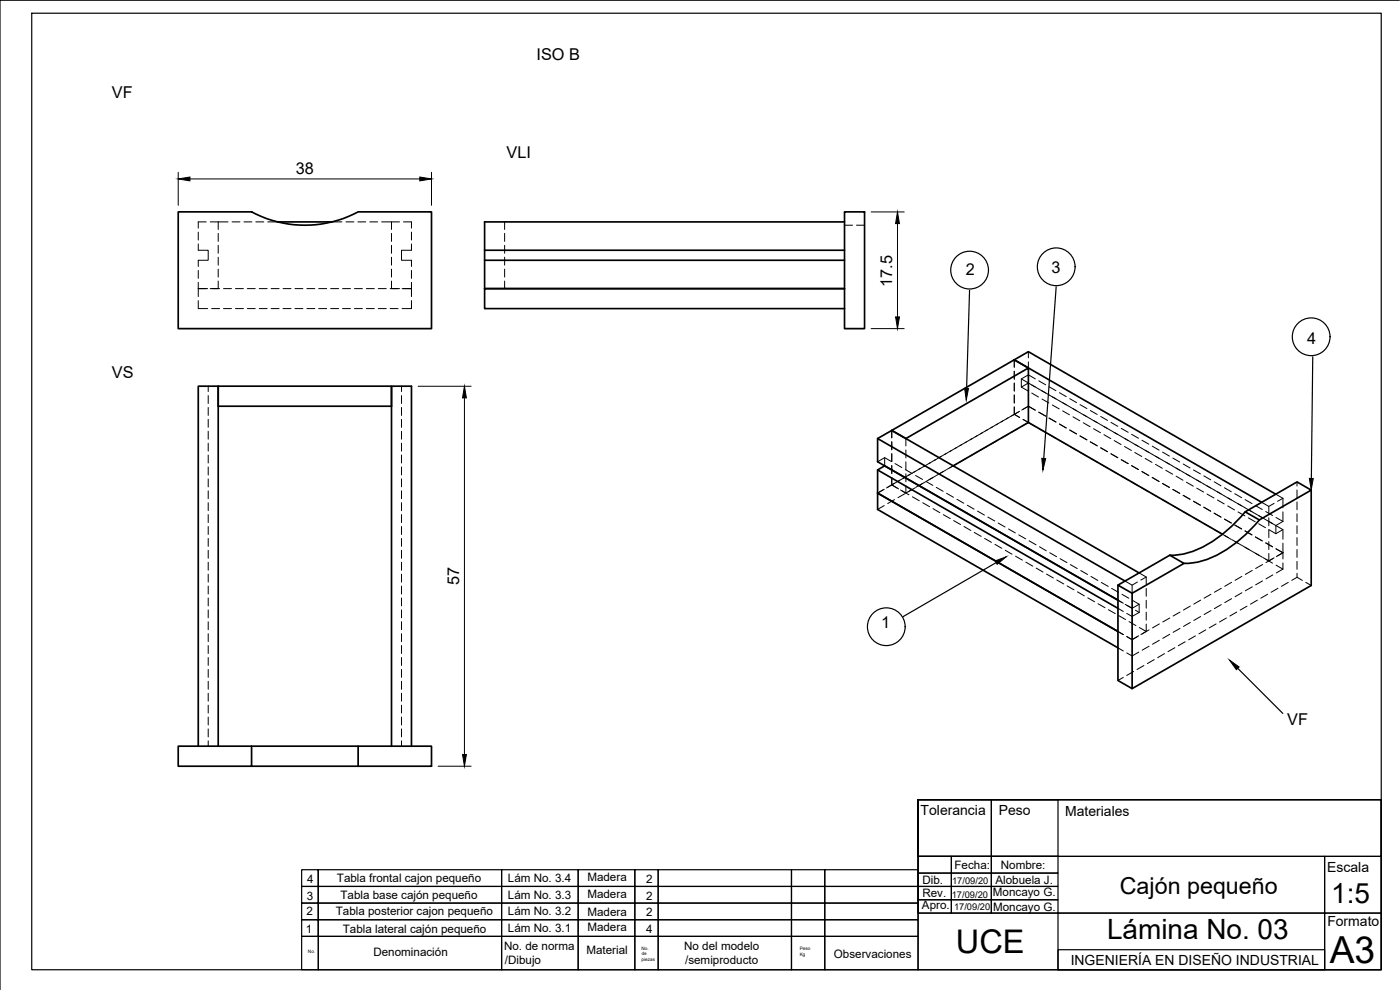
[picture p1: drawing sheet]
<svg xmlns="http://www.w3.org/2000/svg" width="420mm" height="297mm" viewBox="0 0 420 297" stroke-linecap="round" stroke-linejoin="round" font-family="sans-serif">
<!-- layer: Visible -->
<g fill="none" stroke="#000" stroke-width=".51">
<path d="M53.5 63.6h22a34 34 0 0 0 32 0h22v35h-76zM83.3 66.6h16.4M145.4 75.1h108M145.4 78.1h108M253.4 63.6h6.1v35h-6.1zM253.4 66.6h-108v20h108h-108v6h108M65.5 115.9h52v6h-52zM308.6 110.4l-4.2-2.4 74.3 42.7M263.4 131.6l74.2 42.7M265.5 139.8l-2.1 1.2v6.9M265.5 139.7v.1M267.6 129.1l4.3 2.5 36.7-21.2v16.4l-22.5 13"/>
<path d="M267.6 129.1l-4.2 2.5v6.9l72.1 41.6M267.6 129.1l41-23.6 74.3 42.8M267.6 129.1l74.3 42.8M308.6 126.8l58.3 33.5M263.4 147.9v5l72.1 41.5M263.4 147.9l72.1 41.6M263.4 141l72.1 41.5M373.7 153.6l15.6-9 4.2 2.5-15.5 8.9zM373.7 153.6a36.1 36.1 0 0 1-18.5 12.6l-4.1 .4M377.9 156a36.1 36.1 0 0 1-18.5 12.7l-4.1 .3M393.5 147.1v28.6l-53.7 30.9-4.3-2.4v-28.6M351.1 166.6l-15.6 9 4.3 2.4v28.6"/>
<path d="M351.1 166.6l4.2 2.4-15.5 9M53.5 223.9h22v6h-22zM59.5 223.9v-108h6v108M75.5 223.9h32M75.5 229.9h32M107.5 223.9h22v6h-22zM117.5 223.9v-108h6v108"/>
</g>
<!-- layer: Hidden -->
<g fill="none" stroke="#000" stroke-width=".3">
<path d="M59.5 73.2v1.9h3v3h-3v1.9M59.5 69.6v2.4M61.9 66.6h-2.4v1.8M63.1 66.6h5.4M65.5 66.6v2.2M65.5 70v2.4M65.5 73.6v2.4M65.5 77.2v2.4M69.6 66.6h2.4M73.2 66.6h2.4M76.8 66.6h2.4M80.3 66.6h3"/>
<path d="M99.7 66.6h2.9M103.8 66.6h2.4M107.4 66.6h2.4M111 66.6h2.3M114.5 66.6h5.4M117.5 66.6v2.2M117.5 70v2.4M117.5 73.6v2.4M117.5 77.2v2.4M121.1 66.6h2.4v1.8M123.5 73.2v1.9h-3v3h3v1.9M123.5 69.6v2.4"/>
<path d="M151.4 66.6v2.2M151.4 70v2.4M151.4 73.6v2.4M151.4 77.2v2.4M253.4 67.6h2.5M257 67.6h2.5M59.5 86.6h2.8M59.5 81.1v2.4M59.5 84.7v4.3M59.5 90.2v2.4h2.8M63.1 86.6h2.8M63.5 92.6h2.4"/>
<path d="M65.5 80.8v2.3M65.5 84.3v2.3M67.1 86.6h2.4M67.1 92.6h2.4M70.7 86.6h2.3M70.7 92.6h2.3M74.2 86.6h2.4M74.2 92.6h2.4M77.8 86.6h2.4M77.8 92.6h2.4M81.4 86.6h2.4M81.4 92.6h2.4"/>
<path d="M84.9 86.6h2.4M84.9 92.6h2.4M88.5 86.6h2.4M88.5 92.6h2.4M92.1 86.6h2.4M92.1 92.6h2.4M95.7 86.6h2.3M95.7 92.6h2.3M99.2 86.6h2.4M99.2 92.6h2.4M102.8 86.6h2.4M102.8 92.6h2.4"/>
<path d="M106.4 86.6h2.4M106.4 92.6h2.4M109.9 86.6h2.4M109.9 92.6h2.4M113.5 86.6h2.4M113.5 92.6h2.4M117.1 86.6h2.8M117.1 92.6h2.4M117.5 80.8v2.3M117.5 84.3v2.3M120.7 86.6h2.8M123.5 81.1v2.4"/>
<path d="M123.5 84.7v4.3M123.5 90.2v2.4h-2.8M151.4 80.8v2.3M151.4 84.3v2.3M62.5 115.9v1.6M62.5 118.7v2.4M120.5 115.9v1.6M120.5 118.7v2.4M304.4 108v2.2M304.4 111.4v2.4M304.4 114.9v2.4M304.4 118.5v2.4"/>
<path d="M306.5 113.7l2.1 1.2M306.5 116.1l2.1 1.2M308.6 105.5v1.9M308.6 108.6v1.8M309.6 115.5l2.1 1.2M309.6 117.9l2.1 1.2M310.7 113.7l-2.1-1.2-2.1 1.2v2.4l2.1-1.2 2.1 1.2M311.7 116.7l6.2 3.5M311.7 114.3l2.1 1.2M312.7 119.7l2.1 1.2M314.8 116l2.1 1.2M317.9 117.8l2.1 1.2"/>
<path d="M321 119.6l2.1 1.2M62.5 122.2v2.4M62.5 125.8v2.4M62.5 129.4v2.4M62.5 133v2.3M62.5 136.5v2.4M120.5 122.2v2.4M120.5 125.8v2.4M120.5 129.4v2.4M120.5 133v2.3M120.5 136.5v2.4M265.5 137.3v2.4"/>
<path d="M265.5 137.3l-2.1 1.2M265.5 137.3l2.1 1.2M267.6 129.1v2.3M267.6 132.6v2.3M267.6 136.1v2.4M267.6 139.7v2.4M268.6 139.1l2.1 1.2M271.9 131.6v2.2M271.9 135v2.4M271.9 138.6v2.4M280.8 137.9l-6.6 3.8M282.4 137l-2.1 1.2"/>
<path d="M285.5 135.2l-3.6 2.1M286.1 139.8l-2 1.1M287 139.2l-2 1.2M290.1 137.4l-2 1.2M291.7 131.6l-6.7 3.9M293.2 135.6l-2 1.2M294.8 129.9l-3.6 2M296.3 133.9l-2 1.2M297.9 128.1l-3.6 2.1M299.4 132.1l-2 1.2M302.5 130.3l-2 1.2M304.4 124.3l-7 4.1"/>
<path d="M304.4 122.1v2.2M304.4 124.3l1.6 1M305.6 123.6l-2 1.2M305.6 128.5l-2 1.2M306 123.4l-1.6 .9M306.6 123l2-1.1 2.1 1.2M307 125.8l1.6 1M308.6 126.8l-2 1.1M308.6 126.8l2.1 1.2M311.7 123.7l2.1 1.1M311.7 128.6l2.1 1.2M314.8 125.4l2.1 1.2"/>
<path d="M314.8 130.4l2.1 1.1M315.8 121.5l2.1 1.2M317.9 127.2l2.1 1.2M317.9 120.3l3.1 1.7M317.9 132.1l2.1 1.2M318.9 123.3l2.1 1.2M321 129l2.1 1.2M321 122.1l2.1 1.1M321 133.9l2.1 1.2M322 125.1l2.1 1.1M322 122.6l2.1 1.2M324.1 130.8l2.1 1.2"/>
<path d="M324.1 123.9l6.2 3.5M324.1 121.4l2.1 1.2M324.1 135.7l2.1 1.2M325.1 126.8l2.1 1.2M327.2 132.6l2.1 1.2M327.2 123.2l2.1 1.2M327.2 137.5l2.1 1.2M328.2 128.6l2.1 1.2M330.3 134.4l2.1 1.1M330.3 127.4l3.1 1.7M330.3 125l2.1 1.1M330.3 139.3l2.1 1.1"/>
<path d="M331.3 130.4l2.1 1.2M333.4 136.2l2.1 1.1M333.4 129.2l3 1.7M333.4 126.7l2.1 1.2M334.4 132.2l2 1.2M336.5 137.9l2.1 1.2M336.5 131l3.1 1.7M336.5 128.5l2.1 1.2M337.5 134l2.1 1.2M339.6 139.7l2.1 1.2M339.6 132.8l3 1.7M339.6 130.3l2.1 1.2"/>
<path d="M340.6 135.8l2 1.2M342.7 134.5l3 1.8M342.7 132.1l2.1 1.2M343.7 137.5l2 1.2M345.8 136.3l3 1.8M345.8 133.9l2.1 1.2M346.8 139.3l2 1.2M348.9 138.1l5.2 3M348.9 135.6l2.1 1.2M352 137.4l2.1 1.2M355.1 139.2l2 1.2M62.5 140.1v2.4"/>
<path d="M62.5 143.7v2.4M62.5 147.3v2.3M62.5 150.8v2.4M62.5 154.4v2.4M62.5 158v2.4M120.5 140.1v2.4M120.5 143.7v2.4M120.5 147.3v2.3M120.5 150.8v2.4M120.5 154.4v2.4M120.5 158v2.4M265.4 146.8l-2 1.1 1.6-.9"/>
<path d="M265.4 151.7l-2 1.2M267.6 145.5l2.1 1.2M267.6 145.5l-1.6 .9M268.5 149.9l-2.1 1.2M268.5 145l-2.1 1.2M270 144.1l-2.4 1.4v-2.2v2.2M270.3 147l1.6 .9M270.7 147.3l2.1 1.2M271.6 148.1l-2.1 1.2M271.7 140.9l2.1 1.2M271.9 142.1v2.4M271.9 145.7v2.2"/>
<path d="M273.8 146.8l-1.9 1.1M273.8 149.1l2.1 1.1M274.7 146.4l-2.1 1.1M274.7 141.4l-5.2 3M274.8 142.7l2.1 1.2M276.9 145l-2.1 1.2M276.9 150.8l2.1 1.2M277.7 144.6l-2 1.2M280 152.6l2.1 1.2M280.8 142.8l-2.9 1.6 2.1 1.2M281 146.2l2 1.2M283.1 141.5l-2.1 1.2"/>
<path d="M283.1 154.4l2.1 1.2M284 141l-2.1 1.2M284.1 148l2.1 1.2M286.2 156.2l2.1 1.2M287.2 149.8l2 1.2M289.3 158l2.1 1.2M290.3 151.6l2 1.2M292.4 159.8l2.1 1.1M293.4 153.4l2 1.1M296.5 155.1l2 1.2M299.6 156.9l2 1.2M302.7 158.7l2 1.2"/>
<path d="M333.4 141l2.1 1.2M336.5 142.8l2.1 1.2M339.6 144.6l2.1 1.2M342.7 141.5l2.1 1.2M342.7 146.4l2.1 1.2M345.8 143.3l2.1 1.2M345.8 148.2l2.1 1.2M348.9 145.1l2.1 1.1M348.9 150l2.1 1.1M349.9 141.1l2 1.2M352 146.8l2.1 1.2M352 151.8l2.1 1.1"/>
<path d="M353 140.4l2 1.2M353 142.9l2 1.2M355.1 148.6l2 1.2M355.1 141.7l3 1.7M355.1 153.5l2 1.2M356.1 144.7l2 1.2M358.2 150.4l2.1 1.2M358.2 143.5l6.1 3.5M358.2 141l2.1 1.2M358.2 155.3l2.1 1.2M359.2 146.5l2 1.1M361.3 152.2l2 1.2"/>
<path d="M361.3 142.8l2 1.2M361.3 157.1l2 1.2M362.2 148.2l2.1 1.2M364.4 154l2 1.2M364.4 147l2 1.2M364.4 144.6l2 1.2M364.4 158.9l2 1.2M365.4 150l2 1.2M365.4 147.6l2 1.2M367.5 155.8l2 1.1M367.5 148.8l2 1.2M367.5 146.4l2 1.1"/>
<path d="M368.4 149.4l2.1 1.1M368.4 151.8l2.1 1.2M370.6 157.5l2 1.2M370.6 150.6l6.1 3.5M370.6 148.1l2 1.2M371.5 153.6l2.1 1.2M373.7 159.3l2 1.2M373.7 149.9l2 1.2M374.6 155.4l2.1 1.2M376.8 154.1l3 1.8M376.8 151.7l2 1.2M377.7 157.1l2.1 1.2"/>
<path d="M378.7 150.7l2.1 1.2v2.3M379.9 155.9l2 1.2M379.9 153.5l2 1.2M380.8 155.3v2.4M380.8 158.9v2.4M380.8 156.5l2.1 1.2M382.4 151l-1.6 .9M382.9 148.3l2.1 1.2M382.9 157.7v2.4M382.9 157.7l2.1 1.2v2.9M382.9 155.3l2.1 1.1M385 158.9l-2.1 1.2-2.1-1.2"/>
<path d="M385 149.5v2.9M385 153.6v2.8M385 156.4l-2.1 1.3M385 149.5l-1.6 .9M389.3 144.6v1.2M389.3 147v2.4M389.3 150.6v2.4M389.3 154.1v2.4M389.3 157.7v2.4M62.5 161.6v2.3M62.5 165.1v2.4M62.5 168.7v2.4"/>
<path d="M62.5 172.3v2.4M62.5 175.8v2.4M62.5 179.4v2.4M120.5 161.6v2.3M120.5 165.1v2.4M120.5 168.7v2.4M120.5 172.3v2.4M120.5 175.8v2.4M120.5 179.4v2.4M295.5 161.6l2.1 1.1M298.6 163.3l2.1 1.2M301.7 165.1l2 1.2"/>
<path d="M304.8 166.9l2.1 1.2M305.8 160.5l2 1.2M307.9 168.7l2 1.2M308.8 162.3l2.1 1.2M311 170.5l2 1.1M312 164l2 1.3M314.1 172.2l2 1.2M315 165.8l2.1 1.2M317.2 174l2 1.2M318.1 167.6l2.1 1.2M320.3 175.8l2 1.2M321.2 169.4l2.1 1.2"/>
<path d="M323.4 177.6l2 1.2M324.3 171.2l2.1 1.2M326.5 179.4l2 1.2M327.4 173l2.1 1.2M330.5 174.8l2.1 1.1M333.6 176.5l2.1 1.2M336.7 178.3l2.1 1.2M337.6 174.3l2.2 1.3v2.4M341.4 174.6l-1.6 1M341.9 171.9l2.1 1.2v2.3M344 176.5v2.4M344 173.1l-1.6 .9"/>
<path d="M363.4 178.3l-2 1.2M366.5 176.5l-2.1 1.2M366.9 160.3l2.6 1.5M369.6 179.6l-2 1.2M369.6 174.7l-2 1.2M369.7 161.9l2.1 1.2M370.6 162.4l2 1.2M372.7 177.8l-2.1 1.2M372.7 172.9l-2.1 1.2M372.8 163.7l2.1 1.2M373.7 164.2l2 1.2M375.8 176.1l-2.1 1.2"/>
<path d="M375.8 171.2l-2.1 1.1M375.9 165.5l2.1 1.2M376.8 166l2 1.2M376.8 161.1l2 1.2M378.9 174.3l-2.1 1.2M378.9 169.4l-2.1 1.2M379.9 162.9l2 1.2M379.9 167.8l2 1.2M380.4 178.3l-2 1.2M380.8 166.1v2.2l-1.8-1M380.8 162.5v2.4M382 172.5l-2.1 1.2"/>
<path d="M382 167.6l-2.1 1.2M382.4 167.4l-1.6 .9M382.9 169.6l2.1 1.2-2 1.1M382.9 164.7l2.1 1.1M383.5 176.5l-2 1.2M385 165.8l-1.6 1M385 165.8l-2 1.2M385 163v4.7M385 168.9v1.9M386.6 174.7l-2 1.2M389.3 161.3v2.4M389.3 164.9v2.3"/>
<path d="M389.3 168.4v2.4M389.3 172v1.2M389.3 173.2l1.6 .9M389.3 173.2l-1.6 .9M391.9 174.7l1.6 1M62.5 183v2.4M62.5 186.5v2.4M62.5 190.1v2.4M62.5 193.7v2.4M62.5 197.3v2.4M120.5 183v2.4M120.5 186.5v2.4"/>
<path d="M120.5 190.1v2.4M120.5 193.7v2.4M120.5 197.3v2.4M329.5 181.2l2.1 1.1M332.6 182.9l2.1 1.2M335.5 194.4l1.6 .9M335.5 189.5l1.6 .9M335.5 182.5l1.6 1M335.7 184.7l2.1 1.2M336.6 180.7l-1.1-.6 1.6 .9M337.7 181.3l2 1.2M338.8 186.5l2.1 1.2"/>
<path d="M339.8 180.1l2.1 1.2-2.1 1.2-1.6-.9M340.8 183.1l1.1 .7M341.8 195.7l-2 1.1-1.6-.9M341.8 190.8l-2 1.1-1.6-.9M341.9 181.3v2.5M341.9 183.8l-2.1 1.2-1.6-.9M343.3 199.7l-2.1 1.2M344 187.2v2.3l-2.1-1.2M344 180.1v2.4M344 183.7v2.4M344 189.5l-1.6 .9M344.8 193.9l-2 1.2"/>
<path d="M344.8 189l-2 1.2M346.4 197.9l-2.1 1.2M347.9 192.1l-2 1.2M347.9 187.2l-2 1.2M349.5 196.1l-2.1 1.2M351 190.3l-2 1.2M351 185.4l-2 1.2M352.6 194.3l-2.1 1.2M354.1 188.5l-2 1.2M354.1 183.6l-2 1.2M355.7 192.6l-2.1 1.1M357.2 186.8l-2 1.1"/>
<path d="M357.2 181.8l-2 1.2M358.8 190.8l-2.1 1.2M360.3 185l-2 1.2M360.3 180.1l-2 1.2M361.9 189l-2.1 1.2M363.4 183.2l-2 1.2M365 187.2l-2.1 1.2M366.5 181.4l-2.1 1.2M368.1 185.4l-2.1 1.2M371.2 183.6l-2.1 1.2M374.2 181.9l-2 1.2M377.4 180.1l-2.1 1.2"/>
<path d="M62.5 200.9v2.3M62.5 204.4v2.4M62.5 208v2.4M62.5 211.6v2.3M62.5 215.1v2.4M62.5 218.7v2.4M120.5 200.9v2.3M120.5 204.4v2.4M120.5 208v2.4M120.5 211.6v2.3M120.5 215.1v2.4M120.5 218.7v2.4"/>
<path d="M337.1 203.2l-1.6 1M340.2 201.5l-2.1 1.2M62.5 222.3v1.6M120.5 222.3v1.6"/>
</g>
<!-- layer: Sketch1 -->
<g fill="none" stroke="#000" stroke-width=".36">
<path d="M9.5 4h405v287h-405zM420 .1h-420v296.9M291 87.1l-.9 29.5M317 86l-3.8 51.6M394 107l-.4 36.6M299 168.8l-28 16.2M371.5 200.5l13.5 13.5M275.5 240v16.9h139v-16.9h-139h139v51h-139zM275.5 240h22v16.9h-22zM297.5 240h20v16.9h-20zM275.5 256.9h122v17.1h-122zM275.5 256.9h10v5.1h-10z"/>
<path d="M285.5 256.9h12v5.1h-12zM297.5 256.9h20v5.1h-20zM397.5 256.9h17v17.1h-17zM90.5 260.9h5v5.1v-5.1h55v5.1h-60zM90.5 271h5v5v-5h55v5h-60zM90.5 276h5v5v-5h55v5h-60zM90.5 266h5v5v-5h55v5h-60zM150.5 260.9h23v5.1h-23zM150.5 271h23v5h-23zM150.5 276h23v5h-23zM150.5 266h23v5h-23zM173.5 260.9h17v5.1h-17z"/>
<path d="M173.5 271h17v5h-17zM173.5 276h17v5h-17zM173.5 266h17v5h-17zM190.5 260.9h7v5.1h-7zM190.5 271h7v5h-7zM190.5 276h7v5h-7zM190.5 266h7v5h-7zM197.5 260.9h40v5.1h-40zM197.5 271h40v5h-40zM197.5 276h40v5h-40zM197.5 266h40v5h-40zM237.5 260.9h10v5.1h-10z"/>
<path d="M237.5 271h10v5h-10zM237.5 276h10v5h-10zM237.5 266h10v5h-10zM247.5 260.9h28v5.1h-28zM247.5 271h28v5h-28zM247.5 276h28v5h-28zM247.5 266h28v5h-28zM275.5 262h10v4h-10zM275.5 266h10v4h-10zM275.5 270h10v4h-10zM285.5 262h12v4h-12zM285.5 266h12v4h-12z"/>
<path d="M285.5 270h12v4h-12zM297.5 262h20v4h-20zM297.5 266h20v4h-20zM297.5 270h20v4h-20zM317.5 274h80v17h-80zM397.5 274h17v17h-17zM90.5 281h5v10h-5zM95.5 281h55v10h-55zM150.5 281h23v10h-23zM173.5 281h17v10h-17zM190.5 281h7v10h-7zM197.5 281h40v10h-40z"/>
<path d="M237.5 281h10v10h-10zM247.5 281h28v10h-28zM317.5 285h80v6h-80z"/>
<circle cx="291" cy="81" r="5.7"/>
<circle cx="317" cy="80" r="5.7"/>
<circle cx="393.5" cy="101" r="5.7"/>
<circle cx="266" cy="188" r="5.7"/>
</g>
<path d="M289.5 116.5l1.2 .1-.7 3.5zM312.7 137.5l1.1 .1-.8 3.5zM393 143.5l1.1 .1-.6 3.5zM298.7 168.3l3.3-1.2-2.7 2.2zM369 198l2.9 2.1-.8 .8z" fill="#000" stroke="#000" stroke-width=".3"/>
<!-- layer: Dimensions -->
<path d="M53.5 51.7v9.9M57 53.7h69M129.5 51.7v9.9M261.5 63.6h9.9M269.3 67.1v28M261.5 98.6h9.9M125.5 115.9h15.9M139.4 119.4v107M131.5 229.9h9.9" fill="none" stroke="#000" stroke-width=".3"/>
<path d="M53.5 53.7l3.5-.6v1.2zM126 53.1l3.5 .6-3.5 .6zM269.3 63.6l.6 3.5h-1.1zM268.8 95.1h1.1l-.6 3.5zM139.4 115.9l.6 3.5h-1.2zM138.8 226.4h1.2l-.6 3.5z" fill="#000" stroke="#000" stroke-width=".3"/>
<text font-size="11.2" x="399.1" y="289">A3</text>
<text font-size="9.8" x="286.9" y="285.9">UCE</text>
<g font-size="8.4">
<text x="399.5" y="270.8">1:5</text>
<text x="332.2" y="281.7">Lámina No. 03</text>
</g>
<text font-size="7" x="336.1" y="268.4">Cajón pequeño</text>
<g font-size="4.9">
<text x="161" y="17.9">ISO B</text>
<text x="33.6" y="29.5">VF</text>
<text x="152" y="47.4">VLI</text>
<text x="88.8" y="52.1">38</text>
<text x="289.8" y="82.6">2</text>
<text x="315.6" y="82">3</text>
<text x="267.8" y="86" transform="rotate(-90 267.8 86)">17.5</text>
<text x="392.3" y="103.2">4</text>
<text x="33.6" y="113.3">VS</text>
<text x="137.8" y="175.6" transform="rotate(-90 137.8 175.6)">57</text>
<text x="264.5" y="188.6">1</text>
<text x="386.3" y="217.6">VF</text>
</g>
<g font-size="4.2">
<text x="276.3" y="244.4">Tolerancia</text>
<text x="299.7" y="244.5">Peso</text>
<text x="319.7" y="244.8">Materiales</text>
<text x="398.3" y="261.7">Escala</text>
<text x="398.4" y="277.9">Formato</text>
<text x="321.3" y="289.5">INGENIERÍA EN DISEÑO INDUSTRIAL</text>
</g>
<g font-size="3.5">
<text x="286.4" y="260.8">Fecha:</text>
<text x="300.4" y="260.7">Nombre:</text>
<text x="92.1" y="269.9">3</text>
<text x="92.2" y="264.9">4</text>
<text x="101.1" y="264.6">Tabla frontal cajon pequeño</text>
<text x="102.2" y="269.6">Tabla base cajón pequeño</text>
<text x="152.4" y="264.6">Lám No. 3.4</text>
<text x="152.4" y="269.6">Lám No. 3.3</text>
<text x="176.3" y="264.4">Madera</text>
<text x="176.3" y="269.4">Madera</text>
<text x="193.9" y="264.9">2</text>
<text x="193.9" y="269.9">2</text>
<text x="276.8" y="269.2">Rev.</text>
<text x="276.8" y="265.2">Dib.</text>
<text x="298" y="268.9">Moncayo G.</text>
<text x="298.7" y="265.1">Alobuela J.</text>
<text x="92" y="274.5">2</text>
<text x="100.8" y="274.7">Tabla posterior cajon pequeño</text>
<text x="152.4" y="274.6">Lám No. 3.2</text>
<text x="176.3" y="274.8">Madera</text>
<text x="193.9" y="274.9">2</text>
<text x="276.7" y="272.6">Apro.</text>
<text x="298" y="273.5">Moncayo G.</text>
<text x="91.8" y="279.9">1</text>
<text x="102.9" y="279.9">Tabla lateral cajón pequeño</text>
<text x="152.4" y="279.6">Lám No. 3.1</text>
<text x="176.3" y="279.4">Madera</text>
<text x="194" y="279.9">4</text>
<text x="112.1" y="287">Denominación</text>
<text x="151.3" y="285.1">No. de norma</text>
<text x="176" y="286.3">Material</text>
<text x="205.3" y="285.1">No del modelo</text>
<text x="250.3" y="287.3">Observaciones</text>
<text x="151.5" y="289.3">/Dibujo</text>
<text x="205.6" y="289.3">/semiproducto</text>
</g>
<g font-size="2.8">
<text x="285.6" y="269.3">17/09/20</text>
<text x="285.8" y="265.2">17/09/20</text>
<text x="286.3" y="273">17/09/20</text>
</g>
<g font-size="1.4">
<text x="92.4" y="286">No.</text>
<text x="192.5" y="284.9">No.</text>
<text x="192.6" y="286.6">de</text>
<text x="240" y="285.1">Peso</text>
<text x="240" y="286.8">Kg</text>
<text x="192.6" y="288.3">piezas</text>
</g>
</svg>
